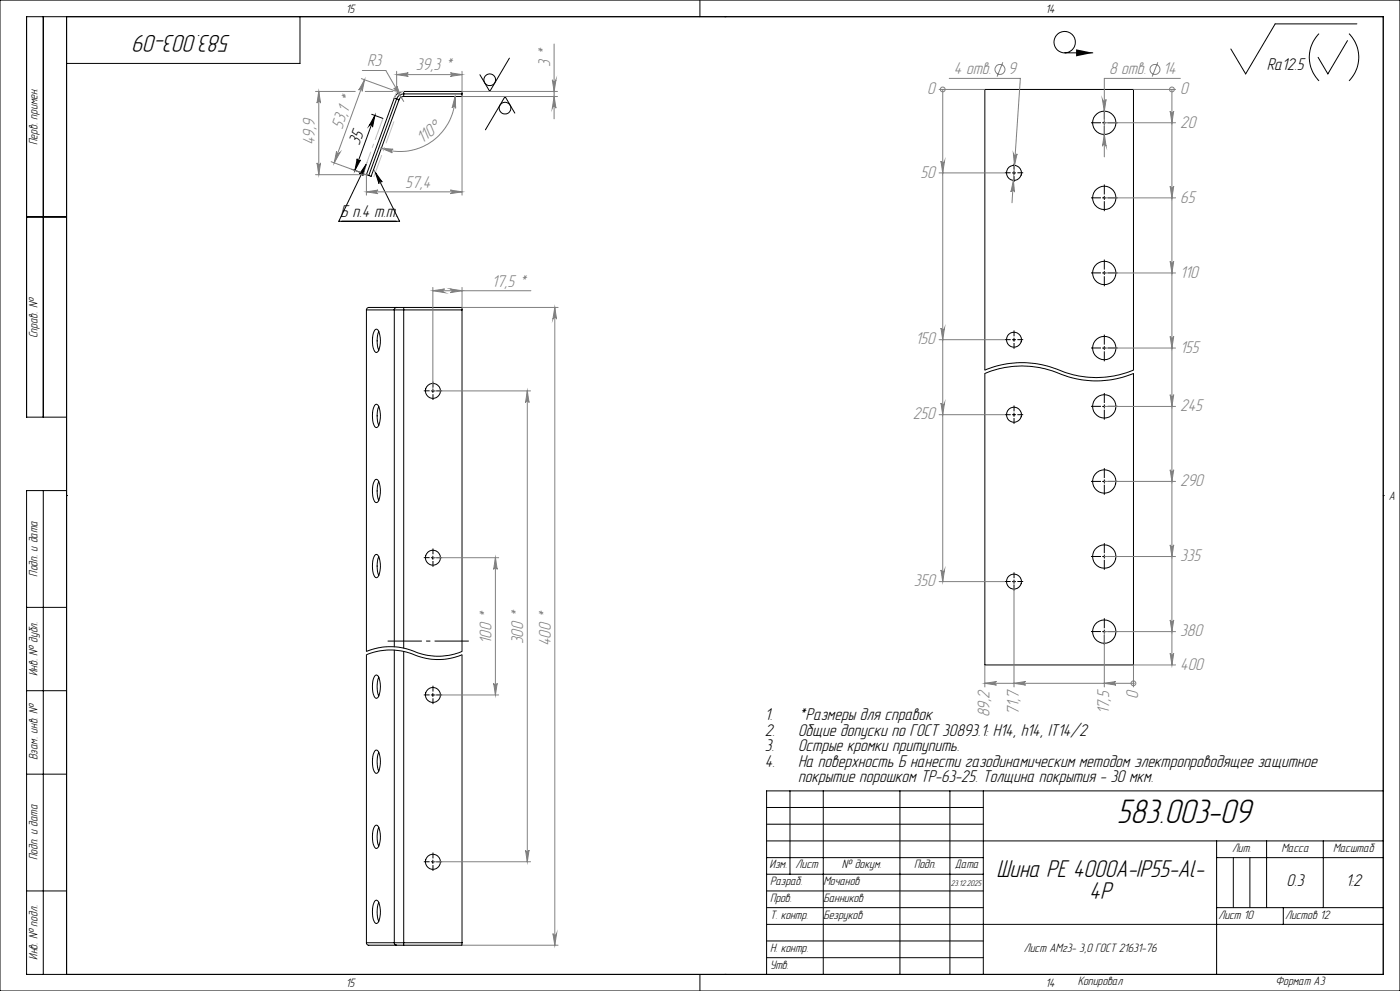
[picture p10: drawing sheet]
<svg xmlns="http://www.w3.org/2000/svg" width="420mm" height="297mm" viewBox="0 0 420 297" stroke-linecap="round" stroke-linejoin="round" font-family="sans-serif">
<g fill="none" stroke="#000" stroke-width=".3">
<path d="M0 0h420v297h-420zM13 5v120M20 5v287M90 5v14h-70M152.8 17.4l-5.9 10-2.9-5M210 0v5M217.5 5h.1M319.4 15.8h8.5M395.7 10.1a10 10 0 0 0 0 14.1M404.2 12.2l-5.8 10-3-5M404.7 10.1a10 10 0 0 1 0 14.1M407.1 7.2h-24.5l-8.9 15-4.4-7.5"/>
<path d="M111.5 34.3l3.4 1.2M112.5 34.6l-.7 3.5a.55 .55 0 0 0-.4-.7 .55 .55 0 0 0-.7 .3zM112.5 34.6l-6 16.4M118.3 29.4l.7 .2M118.3 29.4l-8.4 22.9 .7 .3M119 29.6l.7 .3M119 29.6l-8.4 23M119.7 29.9l-8.4 22.9-.7-.2M121.1 27.4a3.1 3.1 0 0 0-2.8 2M121.1 27.4v.7M121.1 28.1a2.28 2.28 0 0 0-2.1 1.5M121.1 27.4h17.5v.7"/>
<path d="M121.1 28.1v.8M121.1 28.9a1.37 1.37 0 0 0-1.4 1M121.1 28.1h17.5M138.6 28.1v.8h-17.5M154.4 33.9l-2.9-5-5.9 10M295.5 26.8h44.5v84.1a29.6 29.6 0 0 1-23.7-.5 28.7 28.7 0 0 0-20.8 .5zM330.8 36.8h1M331.3 36.3v1M105.5 50.7l3.4 1.2M107.2 47.6a.52 .52 0 0 0 .3 .7 .52 .52 0 0 0 .7-.4l-1.7 3.1zM109.9 49.2l-1.1 3.4a.55 .55 0 0 0-.2-.7 .55 .55 0 0 0-.8 .3zM109.9 49.2l-8.3 17.1h18.3l-7.3-14.6"/>
<path d="M112.6 51.7l2.1 2.9a.53 .53 0 0 0-.7-.3 .53 .53 0 0 0-.3 .7zM303.7 51.8h1M304.2 51.3v1M330.8 59.3h1M331.3 58.8v1M8 65h12M109.9 92.9v102.3a19.7 19.7 0 0 1 16.1 .7 18.4 18.4 0 0 0 12.6-.7v-102.3M109.9 92.9h8.4M112.6 98.7l.3-.1a2.84 2.84 0 0 1 1.2 2.7l-.3 3a1.1 1.1 0 0 1-1.2 1.2 6.8 6.8 0 0 1 0-6.8zM113.6 99.3a8.4 8.4 0 0 0 0 5.7M118.3 92.9h2.8M118.3 92.9v100.9"/>
<path d="M119 92.1h2.1M119 92.1l-.5 .3-.2 .5M119 92.1h-8.4l-.5 .3-.2 .5M121.1 92.1h17.5v.8M121.1 92.1v.8M121.1 92.9h17.5M121.1 92.9v101.3M330.8 81.8h1M331.3 81.3v1M129.4 117.2h1M129.9 116.7v.9M295.5 111.9a30 30 0 0 1 24.4 .8 28.9 28.9 0 0 0 20.1-.8v87.4h-44.5z"/>
<path d="M303.7 101.8h1M304.2 101.3v1M330.8 104.3h1M331.3 103.8v1M20 125h-12v-120h407v287h-407v-145h12M112.6 121.2l.3-.1a2.84 2.84 0 0 1 1.2 2.8l-.3 2.9a1.1 1.1 0 0 1-1.2 1.3 6.8 6.8 0 0 1 0-6.9zM113.6 121.8a8.4 8.4 0 0 0 0 5.7M303.7 124.3h1M304.2 123.8v1M330.8 121.8h1M331.3 121.3v1M13 147v145"/>
<path d="M20 148.5h.1M112.6 143.7l.3-.1a2.84 2.84 0 0 1 1.2 2.8l-.3 2.9a1.1 1.1 0 0 1-1.2 1.3 6.8 6.8 0 0 1 0-6.9zM113.6 144.3a8.3 8.3 0 0 0 0 5.7M330.8 144.3h1M331.3 143.8v1M415 148.5h.1M112.6 166.2h.3a2.72 2.72 0 0 1 1.2 2.7l-.3 2.9a1.15 1.15 0 0 1-1.2 1.3 6.8 6.8 0 0 1 0-6.9zM113.6 166.8a8.3 8.3 0 0 0 0 5.7M129.4 167.1h1M129.9 166.6v1M303.7 174.3h1M304.2 173.8v1"/>
<path d="M330.8 166.8h1M331.3 166.3v1M8 182h12M118.3 194.8v87.7M121.1 195.2v87.3M330.8 189.3h1M331.3 188.8v1M8 207h12M112.6 202.4l.3-.1a2.84 2.84 0 0 1 1.2 2.7l-.3 3a1.1 1.1 0 0 1-1.2 1.2 6.8 6.8 0 0 1 0-6.8zM113.6 202.9a8.3 8.3 0 0 0 0 5.7M129.4 208.3h1M129.9 207.8v1"/>
<path d="M8 232h12M112.6 224.9l.3-.1a2.84 2.84 0 0 1 1.2 2.7l-.3 3a1.15 1.15 0 0 1-1.2 1.2 6.8 6.8 0 0 1 0-6.8zM113.6 225.5a8.3 8.3 0 0 0 0 5.6M237 237v25M247 237v55M270 237v55M285 237v55M295 237v55M415 237h-185v55M112.6 247.4l.3-.1a2.72 2.72 0 0 1 1.2 2.7l-.3 3a1.15 1.15 0 0 1-1.2 1.2 6.8 6.8 0 0 1 0-6.8zM113.6 248a8.3 8.3 0 0 0 0 5.6M129.4 258.3h1"/>
<path d="M129.9 257.8v1M230 242h65M230 247h65M230 252h185M230 257h65M365 252v40M365 257h50M370 257v15M375 257v15M380 252v20M397 252v20M8 267h12"/>
<path d="M112.6 269.9l.3-.1a2.85 2.85 0 0 1 1.2 2.7l-.3 3a1.09 1.09 0 0 1-1.2 1.2 6.8 6.8 0 0 1 0-6.8zM113.6 270.4a8.4 8.4 0 0 0 0 5.7M230 267h65M230 272h65M230 277h185M230 262h65M365 272h50M385 272v5M109.9 282.5l.1 .5 .5 .3h8.5M109.9 282.5v-86.3a19.5 19.5 0 0 1 16.1 .6 18.6 18.6 0 0 0 12.6-.6v86.3M109.9 282.5h8.4M118.3 282.5h2.8"/>
<path d="M118.3 282.5l.1 .5 .6 .3M119 283.3h2.1M121.1 282.5v.8M121.1 282.5h17.5M138.6 282.5v.8h-17.5M210 292v5M217.5 292h.1M230 282h65M230 287h65"/>
<circle cx="319.4" cy="12.6" r="3.2"/>
<circle cx="146.9" cy="23.9" r="1.75"/>
<circle cx="151.5" cy="32.4" r="1.76"/>
<circle cx="331.3" cy="36.8" r="3.5"/>
<circle cx="304.2" cy="51.8" r="2.26"/>
<circle cx="331.3" cy="59.3" r="3.5"/>
<circle cx="331.3" cy="81.8" r="3.5"/>
<circle cx="129.9" cy="117.1" r="2.25"/>
<circle cx="304.2" cy="101.8" r="2.25"/>
<circle cx="331.3" cy="104.3" r="3.5"/>
<circle cx="304.2" cy="124.3" r="2.25"/>
<circle cx="331.3" cy="121.8" r="3.5"/>
<circle cx="331.3" cy="144.3" r="3.5"/>
<circle cx="129.9" cy="167.1" r="2.25"/>
<circle cx="304.2" cy="174.3" r="2.25"/>
<circle cx="331.3" cy="166.8" r="3.5"/>
<circle cx="331.3" cy="189.3" r="3.5"/>
<circle cx="129.9" cy="208.3" r="2.25"/>
<circle cx="129.9" cy="258.3" r="2.25"/>
</g>
<g fill="none" stroke="#808080" stroke-width=".3">
<path d="M166.2 13.2v22.4M300.8 18.7l-1.7 4.3M347.3 18.7l-1.6 4.3M94.7 27.4h11.9M95.6 27.4l.6 3.5a.53 .53 0 0 0-.6-.5 .53 .53 0 0 0-.5 .5zM95.6 27.4v24.9M108.7 21.1h7l5.4 9.3M109.4 23.9l-.7 3.5a.54 .54 0 0 0-.4-.7 .54 .54 0 0 0-.7 .3zM109.4 23.9l-9.1 24.9M109.6 27.4h8.3M118.1 26.3a.53 .53 0 0 0 .8 .2 .53 .53 0 0 0 .2-.7l1.2 3.3zM119 22.4l3.5-.6a.53 .53 0 0 0-.5 .6 .53 .53 0 0 0 .5 .5z"/>
<path d="M119 21.4v6l-10.6-3.8M119 22.4h19.6M120.9 27.4h.2M135.1 21.8l3.5 .6-3.5 .5a.53 .53 0 0 0 .6-.5 .53 .53 0 0 0-.6-.6zM136.5 28.9l.2 3.6a.53 .53 0 0 0-.5-.6 .53 .53 0 0 0-.6 .4zM136.5 28.9a16.5 16.5 0 0 1-22.1 15.5M138.6 21.4v6M138.6 28.9v29.6M138.6 27.4h28.7M138.6 28.9h28.7M165.7 23.9a.55 .55 0 0 0 .5 .5 .55 .55 0 0 0 .6-.5l-.6 3.5zM166.2 28.9l.6 3.5a.55 .55 0 0 0-.6-.5 .55 .55 0 0 0-.5 .5z"/>
<path d="M281.7 26.8h13.7M282.8 26.8h.1M282.8 26.8v147.5M284.8 23.5h21.3l-2.5 37.3M330.7 29.8a.55 .55 0 0 0 .6 .5 .55 .55 0 0 0 .5-.5l-.5 3.5zM331.3 36.8h21.4M340 26.8h12.7M351 33.3a.53 .53 0 0 0 .6 .5 .53 .53 0 0 0 .5-.5l-.5 3.5zM351.6 26.8h.1M351.6 26.8v172.5M354.1 23.5h-22.8v23.5M94.7 52.3h15.2"/>
<path d="M95.1 48.8a.53 .53 0 0 0 .5 .6 .53 .53 0 0 0 .6-.6l-.6 3.5zM99.3 48.5l10.6 3.8M101 45.4a.54 .54 0 0 0 .3 .6 .54 .54 0 0 0 .7-.3l-1.7 3.1zM109.9 57.5l3.5-.5a.53 .53 0 0 0-.5 .5 .53 .53 0 0 0 .5 .5zM109.9 52.3v6.2M109.9 57.5h28.7M114.4 44.4l3.5 .3a.54 .54 0 0 0-.6 .4 .54 .54 0 0 0 .4 .7zM135.1 57l3.5 .5-3.5 .5a.53 .53 0 0 0 .5-.5 .53 .53 0 0 0-.5-.5zM281.7 51.8h19.7M282.3 48.3a.53 .53 0 0 0 .5 .5 .53 .53 0 0 0 .6-.5l-.6 3.5zM304 54l.3 3.6a.53 .53 0 0 0-.5-.6 .53 .53 0 0 0-.5 .5zM304 46a.55 .55 0 0 0 .5 .6 .55 .55 0 0 0 .6-.5l-.8 3.5z"/>
<path d="M331.3 40.3l.5 3.5a.55 .55 0 0 0-.5-.5 .55 .55 0 0 0-.6 .5zM331.3 59.3h21.4M351 55.8a.53 .53 0 0 0 .6 .5 .53 .53 0 0 0 .5-.5l-.5 3.5zM351 78.3a.53 .53 0 0 0 .6 .5 .53 .53 0 0 0 .5-.5l-.5 3.5zM129.9 87.1l3.5-.5a.55 .55 0 0 0-.6 .6 .55 .55 0 0 0 .6 .5zM129.9 86.1v31M129.9 87.1h29.4M135.1 86.6l3.5 .5-3.5 .6a.55 .55 0 0 0 .6-.5 .55 .55 0 0 0-.6-.6zM138.6 86.1v6M138.6 92.1h28.8M166.4 92.1l.6 3.5a.55 .55 0 0 0-.6-.5 .55 .55 0 0 0-.5 .5zM166.4 92.1v191.2"/>
<path d="M282.3 98.3a.53 .53 0 0 0 .5 .5 .53 .53 0 0 0 .6-.5l-.6 3.5zM331.3 81.8h21.4M129.9 117.2h29.3M158.2 117.2l.5 3.4a.53 .53 0 0 0-.5-.5 .53 .53 0 0 0-.5 .5zM158.2 117.2v141.1M281.7 101.8h19.7M331.3 104.3h21.4M351 100.8a.53 .53 0 0 0 .6 .5 .53 .53 0 0 0 .5-.5l-.5 3.5zM351 118.3a.53 .53 0 0 0 .6 .5 .53 .53 0 0 0 .5-.5l-.5 3.5zM281.7 124.3h19.7M282.3 120.8a.53 .53 0 0 0 .5 .5 .53 .53 0 0 0 .6-.5l-.6 3.5zM331.3 121.8h21.4"/>
<path d="M331.3 144.3h21.4M351 140.8a.53 .53 0 0 0 .6 .5 .53 .53 0 0 0 .5-.5l-.5 3.5zM129.9 167.1h19.7M148.6 167.1l.6 3.5a.53 .53 0 0 0-.6-.5 .53 .53 0 0 0-.5 .5zM148.6 167.1v41.2M281.7 174.3h19.7M282.3 170.8a.53 .53 0 0 0 .5 .5 .53 .53 0 0 0 .6-.5l-.6 3.5zM304.2 174.3v31.6M331.3 166.8h21.4M351 163.3a.53 .53 0 0 0 .6 .5 .53 .53 0 0 0 .5-.5l-.5 3.5zM295.5 199.3v6.6M340 199.3h12.7"/>
<path d="M340 199.3v6.6M351 185.8a.53 .53 0 0 0 .6 .5 .53 .53 0 0 0 .5-.5l-.5 3.5zM351 195.8a.53 .53 0 0 0 .6 .5 .53 .53 0 0 0 .5-.5l-.5 3.5zM352.7 189.3h-21.4v16.6M129.9 208.3h19.7M148.1 204.8a.53 .53 0 0 0 .5 .5 .53 .53 0 0 0 .6-.5l-.6 3.5zM295.5 204.8l3.4-.5a.53 .53 0 0 0-.5 .5 .53 .53 0 0 0 .5 .5zM295.5 204.8h44.5M304.2 204.8l3.5-.5a.53 .53 0 0 0-.5 .5 .53 .53 0 0 0 .5 .5zM331.3 204.8l3.5-.5a.53 .53 0 0 0-.5 .5 .53 .53 0 0 0 .5 .5zM340 204.8h.1M129.9 258.3h29.3"/>
<path d="M157.7 254.8a.53 .53 0 0 0 .5 .5 .53 .53 0 0 0 .5-.5l-.5 3.5zM165.9 279.8a.55 .55 0 0 0 .5 .5 .55 .55 0 0 0 .6-.5l-.6 3.5zM138.6 283.3h28.8"/>
<circle cx="282.8" cy="26.8" r=".71"/>
<circle cx="300" cy="20.8" r="1.51"/>
<circle cx="346.5" cy="20.8" r="1.49"/>
<circle cx="351.6" cy="26.8" r=".71"/>
<circle cx="340" cy="204.8" r=".71"/>
</g>
<g fill="#000">
<path d="M322.8 14.8l5.1 1-5.1 1.1z"/>
<path d="M112.6 51.7l2.1 2.9a.53 .53 0 0 0-.7-.3 .53 .53 0 0 0-.3 .7zM109.9 49.2l-1.1 3.4a.55 .55 0 0 0-.2-.7 .55 .55 0 0 0-.8 .3z"/>
</g>
<g fill="none" stroke="#000" stroke-width=".3" stroke-dasharray="15.2 1.3 1.3 1.3" stroke-linecap="butt">
<path d="M330.3 36.8h-3M331.3 35.8v-3M331.3 37.8v3M332.3 36.8h3M303.2 51.8h-1.7M304.2 50.8v-1.8M304.2 52.8v1.7M305.2 51.8h1.8M330.3 59.3h-3M331.3 58.3v-3M332.3 59.3h3M331.3 60.3v3"/>
<path d="M330.3 81.8h-3M331.3 80.8v-3M331.3 82.8v3M332.3 81.8h3M128.9 117.1h-1.8M129.9 116.1v-1.7M129.9 118.1v1.8M130.9 117.1h1.7M303.2 101.8h-1.7M304.2 100.8v-1.8M304.2 102.8v1.7M305.2 101.8h1.8"/>
<path d="M330.3 104.3h-3M331.3 103.3v-3M331.3 105.3v3M332.3 104.3h3M303.2 124.3h-1.7M304.2 123.3v-1.8M304.2 125.3v1.7M305.2 124.3h1.8M330.3 121.8h-3M331.3 120.8v-3M331.3 122.8v3M332.3 121.8h3"/>
<path d="M330.3 144.3h-3M331.3 143.3v-3M331.3 145.3v3M332.3 144.3h3M128.9 167.1h-1.8M129.9 166.1v-1.7M129.9 168.1v1.8M130.9 167.1h1.7M303.2 174.3h-1.7M304.2 173.3v-1.8M304.2 175.3v1.7M305.2 174.3h1.8"/>
<path d="M330.3 166.8h-3M331.3 165.8v-3M331.3 167.8v3M332.3 166.8h3M330.3 189.3h-3M331.3 188.3v-3M331.3 190.3v3M332.3 189.3h3M128.9 208.3h-1.8M129.9 207.3v-1.8M129.9 209.3v1.7M130.9 208.3h1.7"/>
<path d="M128.9 258.3h-1.8M129.9 257.3v-1.8M129.9 259.3v1.7M130.9 258.3h1.7"/>
</g>
<path d="M116.3 192.1h24.3" fill="none" stroke="#000" stroke-width=".3" stroke-dasharray="15.2 1.3 1.3 1.3" stroke-dashoffset="5" stroke-linecap="butt"/>
<path d="M108.9 51.9l6-16.4" fill="none" stroke="#c0c0c0" stroke-width=".3" stroke-dasharray="15.2 1.3 1.3 1.3" stroke-dashoffset="8.4" stroke-linecap="butt"/>
<path d="M112.1 53l6.1-16.6" fill="none" stroke="#c0c0c0" stroke-width=".3" stroke-dasharray="15.2 1.3 1.3 1.3" stroke-dashoffset="8.3" stroke-linecap="butt"/>
<path d="M118.5 27.4h2.6M119.2 26.9l-.9 2.5" fill="none" stroke="#c0c0c0" stroke-width=".3"/>
<g fill="#808080">
<path d="M118.1 26.3l2.2 2.8-1.2-3.3a.53 .53 0 0 1-.2 .7 .53 .53 0 0 1-.8-.2zM109.9 57.5l3.5-.5a.53 .53 0 0 0-.5 .5 .53 .53 0 0 0 .5 .5zM135.1 57l3.5 .5-3.5 .5a.53 .53 0 0 0 .5-.5 .53 .53 0 0 0-.5-.5zM129.9 87.1l3.5-.5a.55 .55 0 0 0-.6 .6 .55 .55 0 0 0 .6 .5zM135.1 86.6l3.5 .5-3.5 .6a.55 .55 0 0 0 .6-.5 .55 .55 0 0 0-.6-.6zM304 54l-.7 3.5a.53 .53 0 0 1 .5-.5 .53 .53 0 0 1 .5 .6zM304 46l.3 3.6 .8-3.5a.55 .55 0 0 1-.6 .5 .55 .55 0 0 1-.5-.6zM331.3 40.3l-.6 3.5a.55 .55 0 0 1 .6-.5 .55 .55 0 0 1 .5 .5zM330.7 29.8l.6 3.5 .5-3.5a.55 .55 0 0 1-.5 .5 .55 .55 0 0 1-.6-.5zM351 33.3a.53 .53 0 0 0 .6 .5 .53 .53 0 0 0 .5-.5l-.5 3.5zM351 55.8a.53 .53 0 0 0 .6 .5 .53 .53 0 0 0 .5-.5l-.5 3.5zM351 78.3a.53 .53 0 0 0 .6 .5 .53 .53 0 0 0 .5-.5l-.5 3.5zM351 100.8a.53 .53 0 0 0 .6 .5 .53 .53 0 0 0 .5-.5l-.5 3.5zM351 118.3a.53 .53 0 0 0 .6 .5 .53 .53 0 0 0 .5-.5l-.5 3.5zM351 140.8a.53 .53 0 0 0 .6 .5 .53 .53 0 0 0 .5-.5l-.5 3.5zM351 163.3a.53 .53 0 0 0 .6 .5 .53 .53 0 0 0 .5-.5l-.5 3.5zM351 185.8a.53 .53 0 0 0 .6 .5 .53 .53 0 0 0 .5-.5l-.5 3.5zM351 195.8a.53 .53 0 0 0 .6 .5 .53 .53 0 0 0 .5-.5l-.5 3.5zM282.3 48.3a.53 .53 0 0 0 .5 .5 .53 .53 0 0 0 .6-.5l-.6 3.5zM282.3 98.3a.53 .53 0 0 0 .5 .5 .53 .53 0 0 0 .6-.5l-.6 3.5zM282.3 120.8a.53 .53 0 0 0 .5 .5 .53 .53 0 0 0 .6-.5l-.6 3.5zM282.3 170.8a.53 .53 0 0 0 .5 .5 .53 .53 0 0 0 .6-.5l-.6 3.5z"/>
<path d="M114.4 44.4l3.5 .3a.54 .54 0 0 0-.6 .4 .54 .54 0 0 0 .4 .7zM136.5 28.9l.2 3.6a.53 .53 0 0 0-.5-.6 .53 .53 0 0 0-.6 .4z"/>
<path d="M148.1 204.8a.53 .53 0 0 0 .5 .5 .53 .53 0 0 0 .6-.5l-.6 3.5zM148.6 167.1l.6 3.5a.53 .53 0 0 0-.6-.5 .53 .53 0 0 0-.5 .5z"/>
<path d="M95.1 48.8a.53 .53 0 0 0 .5 .6 .53 .53 0 0 0 .6-.6l-.6 3.5zM95.6 27.4l.6 3.5a.53 .53 0 0 0-.6-.5 .53 .53 0 0 0-.5 .5zM166.2 28.9l.6 3.5a.55 .55 0 0 0-.6-.5 .55 .55 0 0 0-.5 .5zM165.7 23.9a.55 .55 0 0 0 .5 .5 .55 .55 0 0 0 .6-.5l-.6 3.5zM165.9 279.8a.55 .55 0 0 0 .5 .5 .55 .55 0 0 0 .6-.5l-.6 3.5zM166.4 92.1l.6 3.5a.55 .55 0 0 0-.6-.5 .55 .55 0 0 0-.5 .5zM331.3 204.8l3.5-.5a.53 .53 0 0 0-.5 .5 .53 .53 0 0 0 .5 .5zM304.2 204.8l3.5-.5a.53 .53 0 0 0-.5 .5 .53 .53 0 0 0 .5 .5zM295.5 204.8l3.4-.5a.53 .53 0 0 0-.5 .5 .53 .53 0 0 0 .5 .5z"/>
<path d="M158.2 117.2l.5 3.4a.53 .53 0 0 0-.5-.5 .53 .53 0 0 0-.5 .5zM157.7 254.8a.53 .53 0 0 0 .5 .5 .53 .53 0 0 0 .5-.5l-.5 3.5z"/>
</g>
<path d="M107.2 47.6a.52 .52 0 0 0 .3 .7 .52 .52 0 0 0 .7-.4l-1.7 3.1zM112.5 34.6l-.7 3.5a.55 .55 0 0 0-.4-.7 .55 .55 0 0 0-.7 .3z" fill="#000"/>
<g fill="#808080">
<path d="M119 22.4l3.5-.6a.53 .53 0 0 0-.5 .6 .53 .53 0 0 0 .5 .5zM135.1 21.8l3.5 .6-3.5 .5a.53 .53 0 0 0 .6-.5 .53 .53 0 0 0-.6-.6z"/>
<path d="M109.4 23.9l-.7 3.5a.54 .54 0 0 0-.4-.7 .54 .54 0 0 0-.7 .3zM101 45.4a.54 .54 0 0 0 .3 .6 .54 .54 0 0 0 .7-.3l-1.7 3.1z"/>
</g>
<text font-size="10.5" x="335" y="246.6">583.003-09</text>
<g font-size="7.5">
<text x="69.3" y="10.5" transform="rotate(-180 69.3 10.5)">583.003-09</text>
<text x="298.9" y="262.8">Шина PE 4000А-IP55-Al-</text>
<text x="326.8" y="269.4">4P</text>
</g>
<g font-size="5.3" fill="#808080">
<text x="110.1" y="19.9">R3</text>
<text x="124.8" y="21.1">39,3 *</text>
<text x="165" y="20.2" transform="rotate(-90 165 20.2)">3 *</text>
<text x="286.2" y="22.2">4 отв.</text>
<text x="302.5" y="22.2">9</text>
<text x="332.7" y="22.2">8 отв.</text>
<text x="349" y="22.2">14</text>
<text x="278.1" y="28.2">0</text>
<text x="354.1" y="28.2">0</text>
<text x="102.6" y="38.9" transform="rotate(-70 102.6 38.9)">53,1 *</text>
<text x="354.1" y="38.2">20</text>
<text x="94.4" y="43.6" transform="rotate(-90 94.4 43.6)">49,9</text>
<text x="126.6" y="43.1" transform="rotate(-38 126.6 43.1)">110°</text>
<text x="276.1" y="53.2">50</text>
<text x="121.6" y="56.2">57,4</text>
<text x="354.1" y="60.7">65</text>
<text x="354.1" y="83.2">110</text>
<text x="147.5" y="85.9">17,5 *</text>
<text x="274.6" y="103.2">150</text>
<text x="354.1" y="105.7">155</text>
<text x="273.9" y="125.7">250</text>
<text x="354.1" y="123.2">245</text>
<text x="354.1" y="145.7">290</text>
<text x="354.1" y="168.2">335</text>
<text x="274.1" y="175.7">350</text>
<text x="354.1" y="190.7">380</text>
<text x="147.4" y="193" transform="rotate(-90 147.4 193)">100 *</text>
<text x="157" y="193.1" transform="rotate(-90 157 193.1)">300 *</text>
<text x="165.2" y="193.7" transform="rotate(-90 165.2 193.7)">400 *</text>
<text x="354.1" y="200.7">400</text>
<text x="341.5" y="209.5" transform="rotate(-90 341.5 209.5)">0</text>
<text x="296.9" y="215" transform="rotate(-90 296.9 215)">89,2</text>
<text x="305.6" y="214.2" transform="rotate(-90 305.6 214.2)">71,7</text>
<text x="332.7" y="214" transform="rotate(-90 332.7 214)">17,5</text>
</g>
<g font-size="5.3">
<text x="380" y="20.9">Ra12.5</text>
<text x="107.8" y="43.8" transform="rotate(-70 107.8 43.8)">35</text>
<text x="102.1" y="65">Б п.4 т.т.</text>
<text x="229.5" y="215.9">1.</text>
<text x="239.5" y="215.9">*Размеры для справок</text>
<text x="229.5" y="220.5">2.</text>
<text x="239.5" y="220.5">Общие допуски по ГОСТ 30893.1: H14, h14, IT14/2</text>
<text x="229.5" y="225.1">3.</text>
<text x="239.5" y="225.1">Острые кромки притупить.</text>
<text x="229.5" y="229.8">4.</text>
<text x="239.5" y="229.8">На поверхность Б нанести газодинамическим методом электропроводящее защитное</text>
<text x="239.5" y="234.4">покрытие порошком ТР-63-25. Толщина покрытия - 30 мкм.</text>
<text x="386" y="265.6">0.3</text>
<text x="403.7" y="265.6">1:2</text>
</g>
<g font-size="3.8">
<text x="103.8" y="3.8">15</text>
<text x="313.7" y="3.8">14</text>
<text x="11.3" y="43.5" transform="rotate(-90 11.3 43.5)">Перв. примен.</text>
<text x="11.3" y="101.4" transform="rotate(-90 11.3 101.4)">Справ. №</text>
<text x="416.6" y="149.8">A</text>
<text x="11.3" y="172.8" transform="rotate(-90 11.3 172.8)">Подп. и дата</text>
<text x="11.3" y="202.7" transform="rotate(-90 11.3 202.7)">Инв. № дубл.</text>
<text x="11.3" y="227.8" transform="rotate(-90 11.3 227.8)">Взам. инв. №</text>
<text x="11.3" y="257.8" transform="rotate(-90 11.3 257.8)">Подп. и дата</text>
<text x="369.6" y="255.3">Лит.</text>
<text x="384.4" y="255.3">Масса</text>
<text x="399.9" y="255.3">Масштаб</text>
<text x="230.9" y="260.3">Изм.</text>
<text x="238.7" y="260.3">Лист</text>
<text x="252.6" y="260.3">№ докум.</text>
<text x="274.2" y="260.3">Подп.</text>
<text x="286.5" y="260.3">Дата</text>
<text x="231" y="265.3">Разраб.</text>
<text x="247" y="265.4">Мочанов</text>
<text x="231" y="275.3">Т. контр.</text>
<text x="231" y="270.3">Пров.</text>
<text x="247" y="275.4">Безруков</text>
<text x="247" y="270.4">Банников</text>
<text x="365.5" y="275.3">Лист 10</text>
<text x="385.5" y="275.3">Листов 12</text>
<text x="11.3" y="287.7" transform="rotate(-90 11.3 287.7)">Инв. № подл.</text>
<text x="231" y="285.3">Н. контр.</text>
<text x="307.2" y="285.4">Лист АМг3- 3,0 ГОСТ 21631-76</text>
<text x="231" y="290.3">Утв.</text>
<text x="103.8" y="295.8">15</text>
<text x="313.7" y="295.8">14</text>
<text x="323.3" y="295.3">Копировал</text>
<text x="382.7" y="295.3">Формат А3</text>
</g>
<text font-size="2.6" x="285.3" y="265.5">23.12.2025</text>
</svg>
